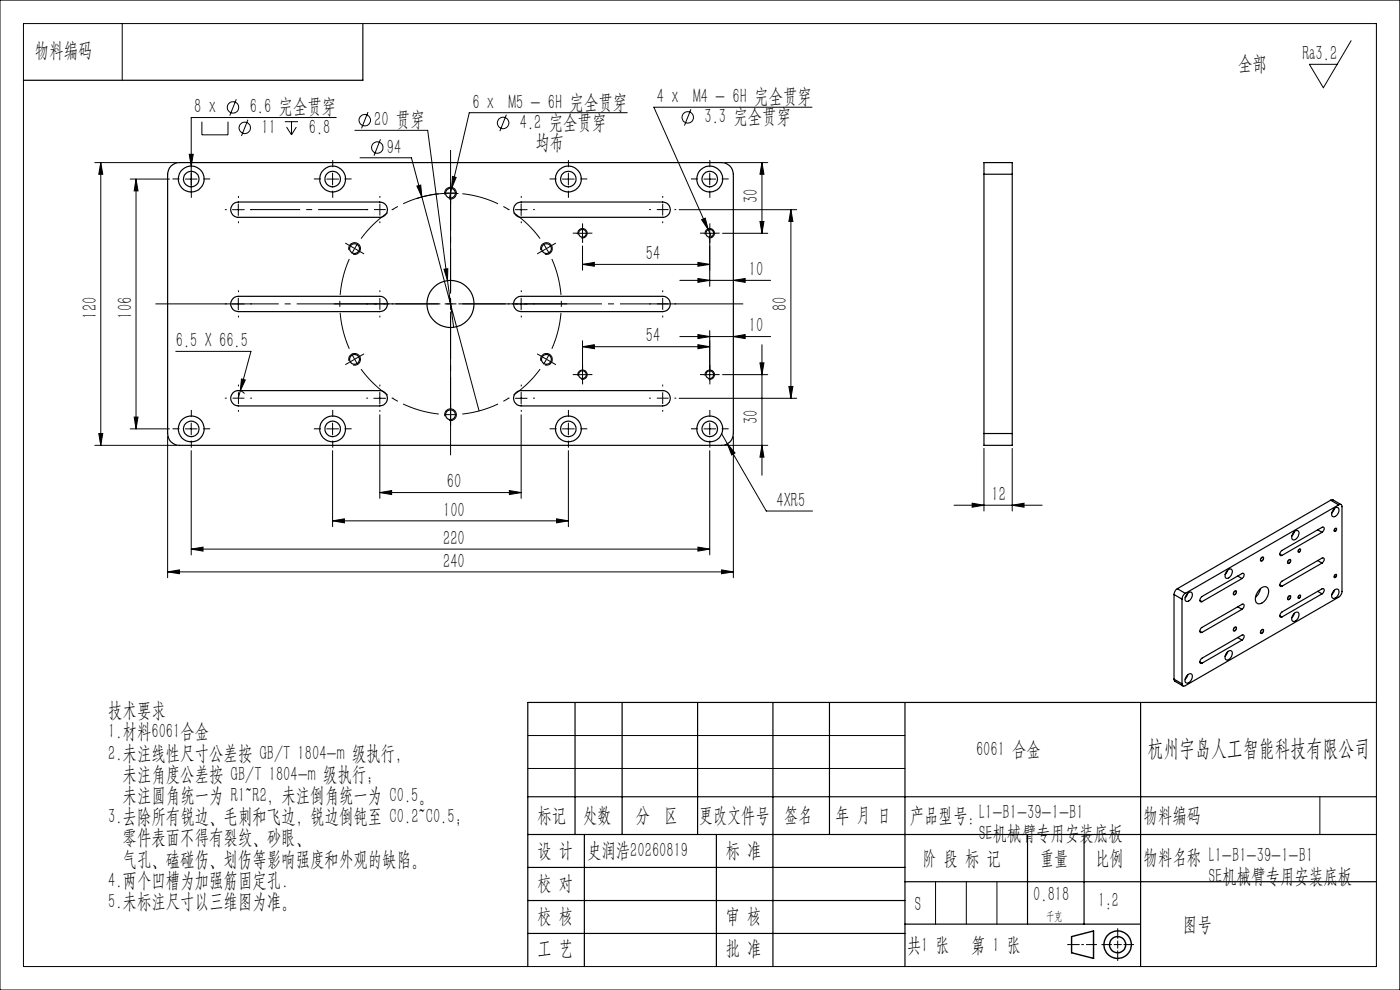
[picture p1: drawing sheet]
<svg xmlns="http://www.w3.org/2000/svg" width="297mm" height="210mm" viewBox="0 0 297 210" stroke-linecap="round" stroke-linejoin="round" font-family="sans-serif">
<g fill="none" stroke="#000" stroke-width=".25">
<path d="M77 5v12h-72M36.3 35.2a2.47 2.47 0 0 1 1.8-.7h115a2.47 2.47 0 0 1 2.5 2.5v55a2.47 2.47 0 0 1-2.5 2.5h-115a2.47 2.47 0 0 1-2.5-2.5v-55a2.72 2.72 0 0 1 .7-1.8zM208.7 37v-2.5h6v2.5M208.7 37h6M208.7 37v55M214.7 37v55M49.4 43.3l.3-.2 .9-.2h30a1.62 1.62 0 0 1 1.6 1.6 1.62 1.62 0 0 1-1.6 1.6h-30a1.64 1.64 0 0 1-1.5-1 1.64 1.64 0 0 1 .3-1.8zM109.4 43.3l.3-.2 .9-.2h30a1.62 1.62 0 0 1 1.6 1.6 1.62 1.62 0 0 1-1.6 1.6h-30a1.62 1.62 0 0 1-1.5-1 1.62 1.62 0 0 1 .3-1.8zM49.4 63.3l.8-.4h.4h30a1.62 1.62 0 0 1 1.6 1.6 1.62 1.62 0 0 1-1.6 1.6h-30a1.64 1.64 0 0 1-1.5-1 1.64 1.64 0 0 1 .3-1.8zM109.4 63.3l.7-.4h.5h30a1.62 1.62 0 0 1 1.6 1.6 1.62 1.62 0 0 1-1.6 1.6h-30a1.62 1.62 0 0 1-1.5-1 1.62 1.62 0 0 1 .3-1.8zM49.4 83.3l.8-.4h.4h30a1.62 1.62 0 0 1 1.6 1.6 1.62 1.62 0 0 1-1.6 1.6h-30a1.64 1.64 0 0 1-1.5-1 1.64 1.64 0 0 1 .3-1.8zM109.4 83.3l.7-.4h.5h30a1.62 1.62 0 0 1 1.6 1.6 1.62 1.62 0 0 1-1.6 1.6h-30a1.62 1.62 0 0 1-1.5-1 1.62 1.62 0 0 1 .3-1.8z"/>
<path d="M208.7 92v2.5h6v-2.5M208.7 92h6M267.7 118.3l.1-.1a.36 .36 0 0 1 .1 .5 .36 .36 0 0 1-.5 .1zM271.5 117.5l.5 .3M273.3 118.9l.2-.2a.39 .39 0 0 1 .2 .5 .39 .39 0 0 1-.4 .3l-.1-.3zM274.6 112.8a.56 .56 0 0 1 .8-.2 .56 .56 0 0 1 .1 .8 1.05 1.05 0 0 1-1.4 1 1.31 1.31 0 0 1 .5-1.6zM274.6 112.8l-.6 .9M275.5 116.6l.2-.1a.26 .26 0 0 1 .1 .4 .26 .26 0 0 1-.4 0zM279.5 112.4l1 .5M279.5 118.9l1 .5M280.5 119.4a.65 .65 0 0 0 .2-1.1l-8.7 5a.69 .69 0 0 0-.3 1.1l.3-.1M280.5 112.9a.6 .6 0 0 0 .4-.5 .6 .6 0 0 0-.3-.6l-8.6 5a.69 .69 0 0 0-.3 1.1l.3-.1"/>
<path d="M280.5 119.4l-8.5 4.9M280.5 112.9l-8.5 4.9M282.3 106.1l.5-.1 1.7 1M282.3 106.1l1.7 1M282.3 106.1l-32.5 18.8M282.9 108a.6 .6 0 0 1 .5-.4 .6 .6 0 0 1 .6 .4 1.31 1.31 0 0 1-1.3 1.6 1.11 1.11 0 0 1 .2-1.6zM283.1 107.9l-.6 .9M283.2 112.2l.2-.1a.29 .29 0 0 1 .1 .4 .29 .29 0 0 1-.4 0zM284 107.1a.42 .42 0 0 1 .5-.1 .42 .42 0 0 1 .2 .5v17.9a1.6 1.6 0 0 1-.7 1.3l-32.5 18.7a.42 .42 0 0 1-.5 .1 .42 .42 0 0 1-.2-.4M284 107.1l-32.5 18.8M249.1 126.1l1.7 1M249.1 126.1v18"/>
<path d="M249.8 124.9a1.6 1.6 0 0 0-.7 1.2M249.8 124.9l1.7 1M250.8 127.1v18M251.5 125.9a1.6 1.6 0 0 0-.7 1.2M251.8 126a.65 .65 0 0 1 .5-.4 .65 .65 0 0 1 .6 .3 1.35 1.35 0 0 1-1.3 1.6 1.07 1.07 0 0 1 .2-1.5zM252 125.9l-.6 .9M254.5 127.3l.5 .3M254.5 133.9l.5 .3M260.4 121a.57 .57 0 0 1 .8-.2 .57 .57 0 0 1 .2 .8 1.06 1.06 0 0 1-1.4 .9 1.32 1.32 0 0 1 .4-1.5zM260.5 121l-.6 .9M260.5 138.2l-.6 1M260.6 138.1a.55 .55 0 0 1 .7 0 .55 .55 0 0 1 .1 .8 1.05 1.05 0 0 1-1.4 1 1.52 1.52 0 0 1 .6-1.8z"/>
<path d="M261.8 133.2l.2-.1a.39 .39 0 0 1 .2 .4 .39 .39 0 0 1-.4 .3l-.1-.4zM261.9 125.4h.1a.39 .39 0 0 1 .2 .4 .39 .39 0 0 1-.4 .3l-.1-.3zM262.6 122.2l.9 .5M262.6 128.7l.9 .5M262.6 135.2l.9 .6M263.5 129.2a.62 .62 0 0 0 .4-.5 .62 .62 0 0 0-.3-.6l-8.6 5a.65 .65 0 0 0-.2 1.1h.2M263.5 135.8a.69 .69 0 0 0 .2-1.2l-8.7 5a.69 .69 0 0 0-.2 1.1h.2M263.5 122.7a.62 .62 0 0 0 .4-.5 .62 .62 0 0 0-.3-.6l-8.6 4.9a.68 .68 0 0 0-.2 1.2l.2-.1M263.5 129.2l-8.5 5M263.5 135.8l-8.5 4.9M263.5 122.7l-8.5 4.9M267.3 124.9a.98 .98 0 0 1 1-.5 .98 .98 0 0 1 .8 .7 2.61 2.61 0 0 1-2.2 3 1.4 1.4 0 0 1-.3-2.2z"/>
<path d="M267.4 124.9a3.5 3.5 0 0 1-1.1 1.8M267.7 133.6h.2a.38 .38 0 0 1 0 .5 .38 .38 0 0 1-.5 .1zM271.5 124.1l.5 .2M271.5 130.6l.5 .3M273.4 126.5l.2-.1a.38 .38 0 0 1 .1 .5 .38 .38 0 0 1-.5 .1zM274.6 130.1a.57 .57 0 0 1 .8-.2 .57 .57 0 0 1 .1 .8 1.06 1.06 0 0 1-1.4 1 1.27 1.27 0 0 1 .5-1.6zM274.6 130.1l-.6 .9M275.5 126.4l.2-.1a.27 .27 0 0 1 .1 .4 .27 .27 0 0 1-.4 0zM279.5 125.4l1 .6M280.5 126a.65 .65 0 0 0 .2-1.2l-8.7 5a.62 .62 0 0 0-.5 .5 .62 .62 0 0 0 .4 .6h.1M280.5 126l-8.5 4.9M282.9 125.4a.62 .62 0 0 1 .5-.5 .62 .62 0 0 1 .6 .4 1.32 1.32 0 0 1-1.3 1.6 1.11 1.11 0 0 1 .2-1.5z"/>
<path d="M283.1 125.2l-.6 .9M283.2 121.9h.1a.25 .25 0 0 1 .2 .4 .25 .25 0 0 1-.4 0zM122 149v28M132 149v28M148 149v28M164 149v56M176 149v28M192 149v56M242 149v56M249.1 144.1l.1 .4 1.8 1M249.1 144.1l1.7 1M251.8 143.3a.63 .63 0 0 1 .5-.4 .63 .63 0 0 1 .6 .4 1.35 1.35 0 0 1-1.3 1.5 1.11 1.11 0 0 1 .2-1.5z"/>
<path d="M252 143.1l-.6 1M254.5 140.4l.5 .3M292 149h-180v56M112 169h180M112 177h180M124 177v28M152 177v28M218 177v19M230 177v19M112 184h80M112 191h80M112 198h80"/>
<path d="M192 187h100M192 196h50"/>
<circle cx="40.6" cy="38" r="2.76"/>
<circle cx="40.6" cy="38" r="1.67"/>
<circle cx="70.6" cy="38" r="2.75"/>
<circle cx="70.6" cy="38" r="1.66"/>
<circle cx="120.6" cy="38" r="1.66"/>
<circle cx="120.6" cy="38" r="2.76"/>
<circle cx="150.6" cy="38" r="2.76"/>
<circle cx="150.6" cy="38" r="1.66"/>
<circle cx="75.2" cy="52.7" r="1.05"/>
<circle cx="95.6" cy="41" r="1.05"/>
<circle cx="115.9" cy="52.7" r="1.05"/>
<circle cx="123.6" cy="49.5" r=".82"/>
<circle cx="150.6" cy="49.5" r=".83"/>
<circle cx="75.2" cy="76.2" r="1.05"/>
<circle cx="95.6" cy="64.5" r="5"/>
<circle cx="115.9" cy="76.2" r="1.05"/>
<circle cx="123.6" cy="79.5" r=".83"/>
<circle cx="150.6" cy="79.5" r=".84"/>
<circle cx="40.6" cy="91" r="2.75"/>
<circle cx="40.6" cy="91" r="1.66"/>
<circle cx="70.6" cy="91" r="2.75"/>
<circle cx="70.6" cy="91" r="1.65"/>
<circle cx="95.6" cy="88" r="1.05"/>
<circle cx="120.6" cy="91" r="1.65"/>
<circle cx="120.6" cy="91" r="2.75"/>
<circle cx="150.6" cy="91" r="2.75"/>
<circle cx="150.6" cy="91" r="1.65"/>
</g>
<g fill="none" stroke="#000" stroke-width=".21">
<path d="M0 0h297v210h-297zM5 5h287v200h-287zM25.9 5v12M286.6 8.6l-5.9 10-2.9-5h5.9M20.1 34.5h17.4M21.4 34.5l.4 2.5h-.8zM21.4 34.5v60M27.6 38h8.3M28.9 38l.4 2.5h-.8zM28.9 38v53M39.3 38h2.5M40.1 32.7h.9l-.4 2.5z"/>
<path d="M42.8 25.8v2.8h5.6v-2.8M50.1 21.1l-1.3 3.4M52.6 25.4l-1.4 3.4M60.4 25.8h2.8M60.8 26.9l1 1.7M61.8 25.8v2.8M62.9 26.9l-1.1 1.7M69.3 38h2.5M70.6 36.7v2.5M71.3 24.9h-30.7v15.8M75.3 27.6h15.4l5.5 41.8M76.4 33.5h10.9l2.2 8.3"/>
<path d="M78.1 23.8l-1.4 3.4M80.7 29.6l-1.4 3.4M88.4 39.5l.9-.2 .2 2.5zM95.8 40l-.5 2M96 37.4l.8 .2-1 2.4zM107.4 24.3l-1.4 3.5M119.3 38h2.5M120.6 36.7v2.5M133.1 23.9h-33.5l-3.8 16.1M146.6 23.2l-1.4 3.4M149.3 38h2.5M150.6 36.7v2.5"/>
<path d="M153.7 34.5h9.2M161.6 34.5l.5 2.5h-.9zM161.6 34.5v15M172.3 22.7h-33.6l11.5 26M49.3 44.5h2.5M50.6 43.2v2.5M74 53a1.26 1.26 0 0 1 1.1-1.5 1.26 1.26 0 0 1 1.4 1.3 1.26 1.26 0 0 1-1.6 1.1M89.5 41.8l12.1 45.4M94.2 57.1l.8-.1-.1 2.5zM94.4 41.3a1.25 1.25 0 0 1 1.1-1.6 1.25 1.25 0 0 1 1.3 1.4 1.25 1.25 0 0 1-1.6 1.1M97.3 41.1a23.3 23.3 0 0 0-9 1M109.3 44.5h2.5"/>
<path d="M110.6 43.2v2.5M114.7 53a1.25 1.25 0 0 1 1.1-1.5 1.25 1.25 0 0 1 1.4 1.3 1.25 1.25 0 0 1-1.6 1.1M115.3 51.7l1.2 2.1M117 52.1l-2.2 1.3M122.3 49.5h2.5M122.6 49.7a1 1 0 0 1 .9-1.2 1 1 0 0 1 1.1 1.1 1 1 0 0 1-1.3 .8M123.6 56.1l2.5-.4v.8zM123.6 48.2v2.5M123.6 52.2v5.1M123.6 56.1h27M144.1 44.5h24.9M144.2 59.5h19.3"/>
<path d="M148.1 55.7l2.5 .4-2.5 .4zM148.1 59.1l2.5 .4-2.5 .4zM148.8 46.6l.8-.3 .6 2.4zM149.3 49.5h2.5M149.6 49.7a.99 .99 0 0 1 .9-1.2 .99 .99 0 0 1 1.1 1.1 .99 .99 0 0 1-1.3 .8M150.2 48.7l.7 1.5M150.6 48.2v12.5M153.3 49.5h9.6M155.6 59.5l2.5-.4v.8zM161.2 47h.9l-.5 2.5zM167.8 44.5l.4 2.5h-.8zM167.8 44.5v40"/>
<path d="M37.3 74.5h15.9l-2.2 8.4M49.3 64.5h2.5M50.6 63.2v2.5M74 76.5a1.26 1.26 0 0 1 1.1-1.5 1.26 1.26 0 0 1 1.4 1.3 1.26 1.26 0 0 1-1.6 1.1M109.3 64.5h2.5M110.6 63.2v2.5M114.7 76.5a1.25 1.25 0 0 1 1.1-1.5 1.25 1.25 0 0 1 1.4 1.3 1.25 1.25 0 0 1-1.6 1.1M122.3 79.5h2.5M122.6 79.7a1.01 1.01 0 0 1 .9-1.2 1.01 1.01 0 0 1 1.1 1.1 1.01 1.01 0 0 1-1.3 .9M123.6 73.5l2.5-.4v.9zM123.6 72.3v8.4M123.6 73.5h27"/>
<path d="M144.2 71.4h19.3M148.1 73.1l2.5 .4-2.5 .5zM148.1 71l2.5 .4-2.5 .4zM149.3 79.5h2.5M149.6 79.7a1 1 0 0 1 .9-1.2 1 1 0 0 1 1.1 1.1 1 1 0 0 1-1.3 .9M150.6 70.1v10.6M153.3 79.5h9.6M155.6 71.4l2.5-.4v.8zM161.2 77h.9l-.5 2.5zM161.6 73.1v27.7M20.1 94.5h17.4M21 92h.8l-.4 2.5z"/>
<path d="M27.6 91h8.3M28.5 88.5h.8l-.4 2.5zM35.6 92.6v29.9M39.3 91h2.5M40.6 89.7v2.5M40.6 95.6v22.1M51 82.9l-.4 1.6M51.2 83l.7 .5M51.2 80.4l.8 .2-1 2.3zM69.3 91h2.5M70.6 89.7v2.5M70.6 95.6v16.1"/>
<path d="M79.3 84.5h2.5M80.6 83.2v2.5M80.6 88v17.7M94.4 88.3a1.25 1.25 0 0 1 1.1-1.6 1.25 1.25 0 0 1 1.3 1.4 1.25 1.25 0 0 1-1.6 1.1M109.3 84.5h2.5M110.6 83.2v2.5M110.6 88v17.7M119.3 91h2.5M120.6 89.7v2.5M120.6 95.6v16.1M144.1 84.5h24.9M149.3 91h2.5"/>
<path d="M150.6 89.7v2.5M150.6 95.6v22.1M153.1 92l1.2 2.1M153.7 94.5h9.2M154.3 94.1l1.6 2-.7 .4zM154.3 94.1l8.3 14.3h9.8M155.6 92.6v29.9M161.6 94.5l.5 2.5h-.9zM167.4 82h.8l-.4 2.5zM208.7 95.1v13.3M214.7 95.1v13.3M40.6 116.5l2.5-.4v.8z"/>
<path d="M40.6 116.5h110M70.6 110.5l2.5-.4v.8zM70.6 110.5h50M80.6 104.5l2.5-.4v.8zM80.6 104.5h30M108.1 104.1l2.5 .4-2.5 .4zM118.1 110.1l2.5 .4-2.5 .4zM148.1 116.1l2.5 .4-2.5 .4zM202.4 107.2h18.7M206.2 106.7l2.5 .5-2.5 .4zM214.7 107.2l2.5-.5v.9zM267.6 118.3l.1-.1a.33 .33 0 0 1 .4 .2 .33 .33 0 0 1-.2 .4v.1a.31 .31 0 0 1-.5 0 .31 .31 0 0 1 .1-.5z"/>
<path d="M273.3 118.9l.2-.2a.41 .41 0 0 1 .2 .6 .41 .41 0 0 1-.6 .1zM275.6 116.5h.1a.35 .35 0 0 1 .2 .4 .35 .35 0 0 1-.4 .2l-.1-.3zM283.2 112.1h.1a.35 .35 0 0 1 .3 .4 .35 .35 0 0 1-.5 .2l-.1-.2zM35.6 121.3l2.5-.4v.8zM35.6 121.3h120M153.1 120.9l2.5 .4-2.5 .4zM261.8 125.5l.3-.2a.47 .47 0 0 1 .2 .6 .47 .47 0 0 1-.6 .2l-.1-.2zM261.9 133.1l.1-.1a.35 .35 0 0 1 .4 .3 .35 .35 0 0 1-.3 .4l-.1 .1a.34 .34 0 0 1-.4-.2 .34 .34 0 0 1 .2-.4zM267.5 133.7h.1a.32 .32 0 0 1 .5-.1 .32 .32 0 0 1-.1 .5l-.2 .2a.31 .31 0 0 1-.5 0 .31 .31 0 0 1 .2-.5zM273.3 126.6l.2-.2a.34 .34 0 0 1 .4 .2 .34 .34 0 0 1-.3 .4l-.2 .2a.36 .36 0 0 1-.3-.2 .36 .36 0 0 1 .2-.4zM275.5 126.4l.2-.1a.36 .36 0 0 1 .2 .4 .36 .36 0 0 1-.4 .3l-.1-.4zM283.2 121.9l.1-.1a.36 .36 0 0 1 .3 .5 .36 .36 0 0 1-.5 .2l-.1-.2z"/>
<path d="M112 156h80M112 163h80M280 169v8M198.5 187v9M205 187v9M211.5 187v9"/>
<circle cx="49.4" cy="22.8" r="1.22"/>
<circle cx="51.9" cy="27.1" r="1.21"/>
<circle cx="77.4" cy="25.5" r="1.22"/>
<circle cx="80" cy="31.3" r="1.2"/>
<circle cx="106.7" cy="26.1" r="1.21"/>
<circle cx="145.9" cy="24.9" r="1.21"/>
</g>
<g fill="none" stroke="#000" stroke-width=".3">
<path d="M227.3 198.7l4.7-1.2v5.8l-4.7-1.2z"/>
<circle cx="237.1" cy="200.4" r="1.71"/>
<circle cx="237.1" cy="200.4" r="2.91"/>
</g>
<g fill="none" stroke="#000" stroke-width=".21" stroke-dasharray="30.5 1.3 1.3 1.3" stroke-linecap="butt">
<path d="M38.1 38h-1.5M40.6 35.5v-1.5M43.1 38h1.5M68.1 38h-1.5M70.6 35.5v-1.5M73.1 38h1.5M95.6 39.7v-1M118.1 38h-1.5M120.6 35.5v-1.5M123.1 38h1.5M148.1 38h-1.5M150.6 35.5v-1.5"/>
<path d="M153.1 38h1.5M40.6 40.5v1.5M48.1 44.5h-.4M50.6 42v-.4M50.6 47v.3M53.1 44.5h.4M70.6 40.5v1.5M74.2 52.1l-1-.5M75.2 52.7l-.6 1.1M75.2 52.7l.7-1.1M75.2 52.7l-1-.6M75.2 52.7l1.1 .6"/>
<path d="M76.3 53.3l.9 .6M78.1 44.5h-.4M80.6 44.5h1.2M80.6 44.5v-1.3M80.6 44.5h-1.3M80.6 44.5v1.2M80.6 42v-.4M80.6 47v.3M83.1 44.5h.4M95.6 41h-1.3M95.6 41h1.2M95.6 41v-1.3"/>
<path d="M95.6 41v1.2M95.6 42.2v1.1M108.1 44.5h-.4M110.6 42v-.4M110.6 47v.3M113.1 44.5h.4M114.9 53.3l-1 .6M117 52.1l.9-.5M120.6 40.5v1.5M122.3 49.5h-.8M123.6 48.2v-.8M123.6 50.7v.8"/>
<path d="M124.8 49.5h.9M138.1 44.5h-.4M140.6 44.5h1.2M140.6 44.5v-1.3M140.6 44.5h-1.3M140.6 44.5v1.2M140.6 42v-.4M140.6 47v.3M143.1 44.5h.4M149.3 49.5h-.8M150.6 40.5v1.5M150.6 48.2v-.8"/>
<path d="M150.6 50.7v.8M151.8 49.5h.9M48.1 64.5h-.4M50.6 62v-.4M50.6 67v.3M53.1 64.5h.4M74.2 76.8l-1 .6M75.2 76.2l.7 1.1M75.2 76.2l-.6-1.1M75.2 76.2l-1 .6M75.2 76.2l1.1-.6M76.3 75.6l.9-.5"/>
<path d="M78.1 64.5h-.4M80.6 64.5h1.2M80.6 64.5v-1.3M80.6 64.5h-1.3M80.6 64.5v1.2M80.6 62v-.4M80.6 67v.3M83.1 64.5h.4M95.6 64.5v-1.3M95.6 64.5h-1.3M95.6 64.5v1.2M95.6 64.5h1.2"/>
<path d="M108.1 64.5h-.4M110.6 62v-.4M110.6 67v.3M113.1 64.5h.4M114.9 75.6l-1-.5M115.9 76.2l.6-1.1M115.9 76.2l-.6 1.1M115.9 76.2l1.1 .6M115.9 76.2l-1-.6M117 76.8l.9 .6M122.3 79.5h-.8M123.6 78.2v-.8"/>
<path d="M124.8 79.5h.9M138.1 64.5h-.4M140.6 64.5h1.2M140.6 64.5v-1.3M140.6 64.5h-1.3M140.6 64.5v1.2M140.6 62v-.4M140.6 67v.3M143.1 64.5h.4M149.3 79.5h-.8M150.6 78.2v-.8M151.8 79.5h.9"/>
<path d="M38.1 91h-1.5M40.6 88.5v-1.5M40.6 93.5v1.5M43.1 91h1.5M48.1 84.5h-.4M50.6 84.5h-1.3M50.6 84.5v1.2M50.6 84.5h1.2M50.6 84.5v-1.3M50.6 87v.3M50.6 82v-.4M53.1 84.5h.4"/>
<path d="M68.1 91h-1.5M70.6 88.5v-1.5M70.6 93.5v1.5M73.1 91h1.5M78.1 84.5h-.4M80.6 87v.3M80.6 82v-.4M83.1 84.5h.4M95.6 88l1.2-.1M95.6 88l-1.3-.1M95.6 88v1.2M95.6 88v-1.3"/>
<path d="M95.6 89.2v1.1M95.6 86.7v-1M108.1 84.5h-.4M110.6 82v-.4M110.6 87v.3M113.1 84.5h.4M118.1 91h-1.5M120.6 88.5v-1.5M120.6 93.5v1.5M123.1 91h1.5M123.6 80.7v.8M138.1 84.5h-.4"/>
<path d="M140.6 84.5h1.2M140.6 84.5v-1.3M140.6 84.5h-1.3M140.6 84.5v1.2M140.6 82v-.4M140.6 87v.3M143.1 84.5h.4M148.1 91h-1.5M150.6 88.5v-1.5M150.6 93.5v1.5M150.6 80.7v.8M153.1 91h1.5"/>
</g>
<path d="M74.1 54.9a23.5 23.5 0 0 0 0 19.1M93.1 41.1a23.5 23.5 0 0 0-16.5 9.5M114.6 50.6a23.5 23.5 0 0 0-16.5-9.5M76.6 78.3a23.5 23.5 0 0 0 16.5 9.5M117.1 74a23.5 23.5 0 0 0 0-19.1M98.1 87.8a23.5 23.5 0 0 0 16.5-9.5" fill="none" stroke="#000" stroke-width=".21" stroke-dasharray="30.5 1.3 1.3 1.3" stroke-dashoffset="22.6" stroke-linecap="butt"/>
<path d="M95.6 97.1v-65.8" fill="none" stroke="#000" stroke-width=".21" stroke-dasharray="30.5 1.3 1.3 1.3" stroke-dashoffset="-.5" stroke-linecap="butt"/>
<path d="M33 64.5h124.7" fill="none" stroke="#000" stroke-width=".21" stroke-dasharray="30.5 1.3 1.3 1.3" stroke-dashoffset="4.3" stroke-linecap="butt"/>
<path d="M237.1 199.1v-2.2M237.1 199.5v1.7M226.4 200.4h2.6M229.4 200.4h.5M230.4 200.4h2.3M233.7 200.4h2.2M236.3 200.4h1.7M237.1 201.6v2.2M238.4 200.4h2.2" fill="none" stroke="#000" stroke-width=".21" stroke-dasharray="6.3 1.3 1.3 1.3" stroke-linecap="butt"/>
<path d="M93.1 64.5h-22.3M95.6 62v-22.3M95.6 67v22.2M98.1 64.5h22.2" fill="none" stroke="#000" stroke-width=".21" stroke-dasharray="30.5 1.3 1.3 1.3" stroke-dashoffset="21.3" stroke-linecap="butt"/>
<path d="M53.1 44.5h25" fill="none" stroke="#000" stroke-width=".21" stroke-dasharray="30.5 1.3 1.3 1.3" stroke-dashoffset="19.9" stroke-linecap="butt"/>
<g fill="#000">
<path d="M21.4 34.5l.4 2.5h-.8zM21 92h.8l-.4 2.5zM28.9 38l.4 2.5h-.8zM28.5 88.5h.8l-.4 2.5zM167.8 44.5l.4 2.5h-.8zM167.4 82h.8l-.4 2.5zM161.2 77h.9l-.5 2.5zM161.6 94.5l.5 2.5h-.9z"/>
<path d="M161.2 47h.9l-.5 2.5zM161.6 34.5l.5 2.5h-.9z"/>
<path d="M51.2 80.4l-.2 2.5 1-2.3zM154.3 94.1l.9 2.4 .7-.4zM40.1 32.7l.5 2.5 .4-2.5zM96 37.4l-.2 2.6 1-2.4zM88.4 39.5l1.1 2.3-.2-2.5zM94.2 57.1l.7 2.4 .1-2.5zM148.8 46.6l1.4 2.1-.6-2.4zM123.6 56.1l2.5-.4v.8zM148.1 55.7l2.5 .4-2.5 .4zM123.6 73.5l2.5-.4v.9zM148.1 73.1l2.5 .4-2.5 .5z"/>
<path d="M118.1 110.1l2.5 .4-2.5 .4zM70.6 110.5l2.5-.4v.8zM148.1 116.1l2.5 .4-2.5 .4zM40.6 116.5l2.5-.4v.8zM108.1 104.1l2.5 .4-2.5 .4zM80.6 104.5l2.5-.4v.8z"/>
<path d="M206.2 106.7l2.5 .5-2.5 .4zM214.7 107.2l2.5-.5v.9z"/>
<path d="M35.6 121.3l2.5-.4v.8zM153.1 120.9l2.5 .4-2.5 .4zM148.1 59.1l2.5 .4-2.5 .4zM155.6 59.5l2.5-.4v.8zM148.1 71l2.5 .4-2.5 .4zM155.6 71.4l2.5-.4v.8z"/>
</g>
<text font-size="4.9" x="243.4" y="160.4">杭州宇岛人工智能科技有限公司</text>
<g font-size="4.4">
<text x="7.4" y="12.1">物料编码</text>
<text x="262.6" y="14.9">全部</text>
<text x="276.3" y="12.7">Ra3.2</text>
<text x="100.2" y="23">6 x M5 - 6H 完全贯穿</text>
<text x="139.4" y="21.8">4 x M4 - 6H 完全贯穿</text>
<text x="41.2" y="24.1">8 x</text>
<text x="53" y="24.1">6.6 完全贯穿</text>
<text x="55.5" y="28.4">11</text>
<text x="65.5" y="28.4">6.8</text>
<text x="79.4" y="26.8">20 贯穿</text>
<text x="110.3" y="27.4">4.2 完全贯穿</text>
<text x="149.4" y="26.2">3.3 完全贯穿</text>
<text x="82.1" y="32.6">94</text>
<text x="113.6" y="31.7">均布</text>
<text x="160.8" y="43.1" transform="rotate(-90 160.8 43.1)">30</text>
<text x="137" y="55.2">54</text>
<text x="158.9" y="58.6">10</text>
<text x="166.9" y="65.9" transform="rotate(-90 166.9 65.9)">80</text>
<text x="20.5" y="67.6" transform="rotate(-90 20.5 67.6)">120</text>
<text x="28" y="67.6" transform="rotate(-90 28 67.6)">106</text>
<text x="158.9" y="70.5">10</text>
<text x="37.3" y="73.6">6.5 X 66.5</text>
<text x="137" y="72.7">54</text>
<text x="160.8" y="90" transform="rotate(-90 160.8 90)">30</text>
<text x="94.8" y="103.6">60</text>
<text x="164.7" y="107.5">4XR5</text>
<text x="210.3" y="106.3">12</text>
<text x="94" y="109.6">100</text>
<text x="94" y="115.6">220</text>
<text x="94" y="120.4">240</text>
<text x="22.9" y="152.1">技术要求</text>
<text x="22.9" y="156.6">1.材料6061合金</text>
<text x="22.9" y="161.1">2.未注线性尺寸公差按 GB/T 1804-m 级执行，</text>
<text x="207.1" y="160.4">6061 合金</text>
<text x="26" y="165.6">未注角度公差按 GB/T 1804-m 级执行；</text>
<text x="26" y="170.1">未注圆角统一为 R1~R2，未注倒角统一为 C0.5。</text>
<text x="22.9" y="174.6">3.去除所有锐边、毛刺和飞边，锐边倒钝至 C0.2~C0.5；</text>
<text x="26" y="179.1">零件表面不得有裂纹、砂眼、</text>
<text x="114" y="174.3">标记</text>
<text x="123.7" y="174.3">处数</text>
<text x="134.9" y="174.3">分 区</text>
<text x="148.3" y="174.3">更改文件号</text>
<text x="166.4" y="174.3">签名</text>
<text x="177.3" y="174.3">年 月 日</text>
<text x="193" y="174.3">产品型号：L1-B1-39-1-B1</text>
<text x="207.7" y="178.3">SE机械臂专用安装底板</text>
<text x="242.6" y="174.3">物料编码</text>
<text x="26" y="183.6">气孔、磕碰伤、划伤等影响强度和外观的缺陷。</text>
<text x="114" y="181.7">设 计</text>
<text x="124.5" y="181.7">史润浩20260819</text>
<text x="154" y="181.7">标 准</text>
<text x="195.7" y="183.4">阶 段 标 记</text>
<text x="220.7" y="183.4">重量</text>
<text x="232.4" y="183.4">比例</text>
<text x="242.6" y="183.4">物料名称 L1-B1-39-1-B1</text>
<text x="22.9" y="188.1">4.两个凹槽为加强筋固定孔.</text>
<text x="114" y="188.9">校 对</text>
<text x="219.2" y="191.2">0.818</text>
<text x="256.4" y="187.4">SE机械臂专用安装底板</text>
<text x="22.9" y="192.6">5.未标注尺寸以三维图为准。</text>
<text x="114" y="195.7">校 核</text>
<text x="154" y="195.7">审 核</text>
<text x="194.1" y="193.2">S</text>
<text x="233" y="192.5">1:2</text>
<text x="251" y="197.4">图号</text>
<text x="114" y="202.6">工 艺</text>
<text x="154" y="202.6">批 准</text>
<text x="192.4" y="201.9">共 张</text>
<text x="195.4" y="201.9">1</text>
<text x="206" y="201.9">第 1 张</text>
</g>
<text font-size="2.5" x="221.9" y="195.2">千克</text>
</svg>
